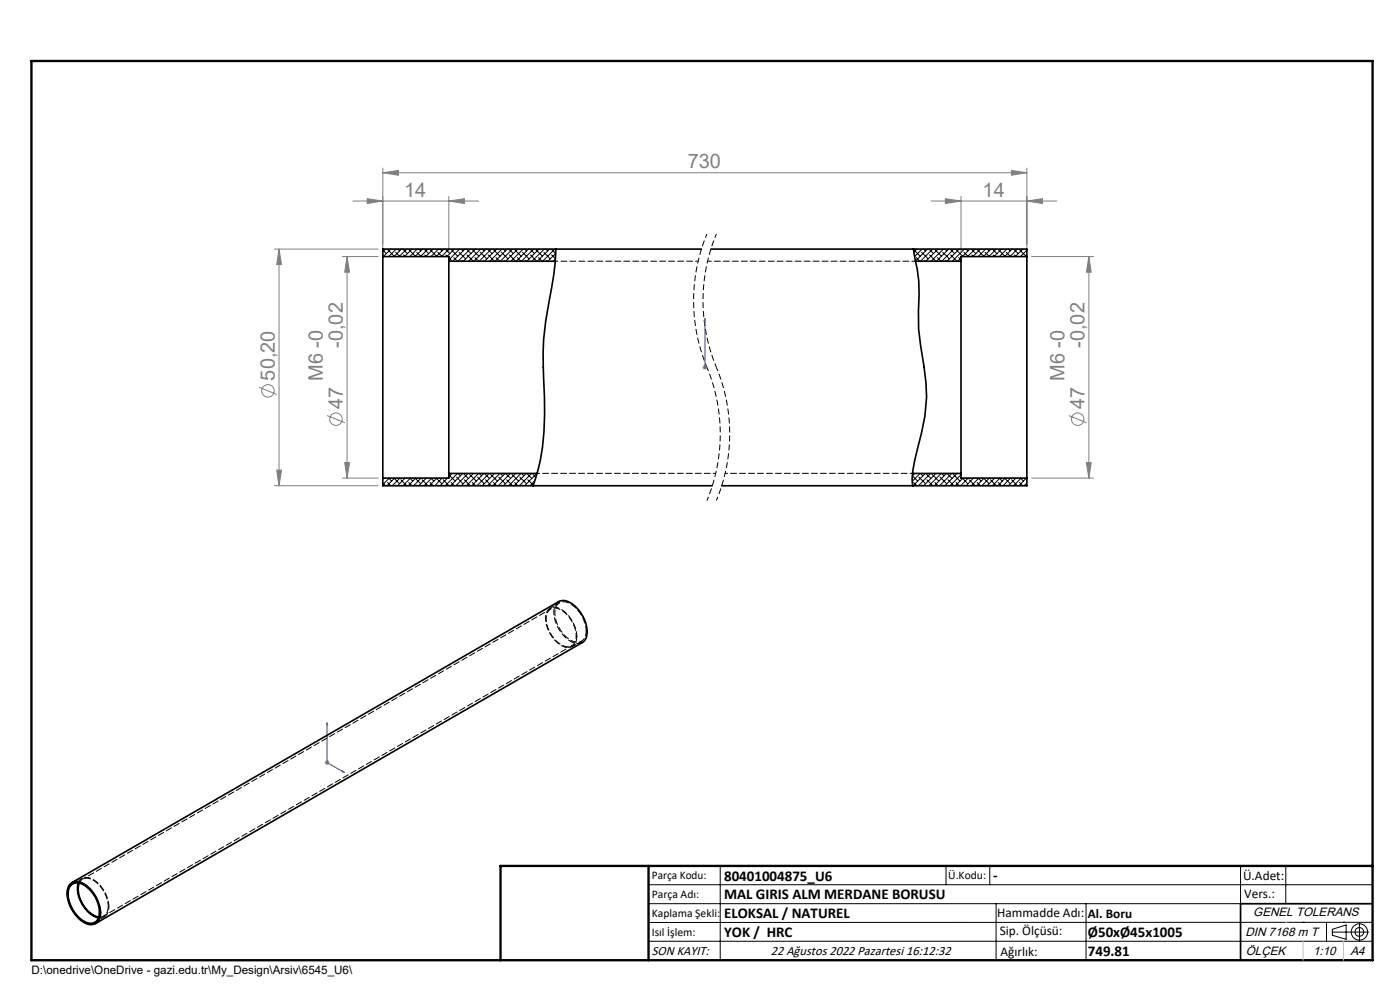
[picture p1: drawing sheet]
<svg xmlns="http://www.w3.org/2000/svg" width="297mm" height="210mm" viewBox="0 0 297 210" stroke-linecap="round" stroke-linejoin="round" font-family="sans-serif">
<g fill="none" stroke="#808080" stroke-width=".21">
<path d="M81.2 36.6l3.3-.4v1zM81.2 35.7v17.7M81.2 36.6h136.6M214.6 36.2l3.2 .4-3.2 .6zM217.8 35.7v17.7M58.2 52.8h22M59.2 52.8v50.2M59.2 52.8l.5 3.3h-1zM72.6 54.4h7.6M73.6 54.4v47M73.6 54.4l.6 3.3h-1.1zM74.9 42.6h26.7"/>
<path d="M77.9 42.1l3.3 .5-3.3 .6zM95.2 42.6l3.3-.5v1.1zM95.2 41.7v11.7M197.5 42.6h26.7M200.6 42.1l3.3 .5-3.3 .6zM203.9 41.7v11.7M217.8 42.6l3.4-.5v1.1zM218.9 54.4h13.1M231 54.4v47M231 54.4l.5 3.3h-1zM149 77.9h1M149.2 77.6l.7 .7"/>
<path d="M149.5 77.4v1M149.9 77.6l-.7 .7M55 82.2l3.7 1.5M58.7 99.7h1l-.5 3.3zM69.4 88.2l3.8 1.5M73.1 98.1h1.1l-.6 3.3zM226.7 88.2l3.8 1.5M230.5 98.1h1l-.5 3.3zM58.2 103h22M72.6 101.4h7.6M218.9 101.4h13.1M68.9 161.8h1"/>
<path d="M69 161.4l.7 .7M69.4 161.2v1.1M69.7 161.4l-.7 .7"/>
<circle cx="56.9" cy="82.9" r="1.32"/>
<circle cx="71.3" cy="88.9" r="1.32"/>
<circle cx="228.6" cy="88.9" r="1.32"/>
</g>
<path d="M150 49.6a36.8 36.8 0 0 0 0 28.3M152 49.6a36.8 36.8 0 0 0 0 28.3M150 77.9a36.8 36.8 0 0 1 0 28.3M152 77.9a36.8 36.8 0 0 1 0 28.3" fill="none" stroke="#000" stroke-width=".21" stroke-dasharray="1.3 .6" stroke-dashoffset=".4" stroke-linecap="butt"/>
<g fill="none" stroke="#000" stroke-width=".21">
<path d="M137.6 187.7h153.6M137.6 191.7h153.6M137.6 199.7h153.6M152.8 183.7v20M200.7 183.7v4M210 183.7v4M211.3 191.7v12M230.4 191.7v12M263.2 183.7v20M272.8 183.7v8M276.4 195.6h.1M281.4 195.6v4.1"/>
<path d="M282.6 197.7h7.8M282.6 197.1l3-.9v3l-3-.8zM285 195.6h.1M288.4 195.8v3.8M291.2 195.6l-153.6 .1"/>
<circle cx="288.4" cy="197.7" r="1.74"/>
<circle cx="288.4" cy="197.7" r=".93"/>
</g>
<path d="M149.5 77.8v.3zM149.5 67.6v.5v-.5M149.5 77.9h.1M149.5 67.6v10.3M69.4 153.3v8.5l3.7 2.1M69.4 153.3l.1 .5-.2-.1zM72.7 163.5l.4 .4-.4-.1z" fill="none" stroke="#00f" stroke-width=".21"/>
<path d="M106.2 203.7h185" fill="none" stroke="#000" stroke-width=".25"/>
<path d="M291.2 191.7h-28v12" fill="none" stroke="#000" stroke-width=".35"/>
<path d="M6.7 12.9h284.5v190.8h-284.5zM137.6 183.7v20M291.2 183.7h-185v20" fill="none" stroke="#000" stroke-width=".5"/>
<path d="M272.8 195.6h.1M276.4 199.7v4M285 199.7v4" fill="none" stroke="#c0c0c0" stroke-width=".21"/>
<g fill="#00f">
<path d="M149.5 77.8v.3zM149.5 67.6v.5z"/>
<path d="M72.7 163.5l.4 .4-.4-.1zM69.4 153.3l.1 .5-.2-.1z"/>
</g>
<g fill="#808080">
<path d="M214.6 36.2l3.2 .4-3.2 .6zM81.2 36.6l3.3-.4v1zM217.8 42.6l3.4-.5v1.1zM200.6 42.1l3.3 .5-3.3 .6z"/>
<path d="M77.9 42.1l3.3 .5-3.3 .6zM95.2 42.6l3.3-.5v1.1z"/>
<path d="M59.2 52.8l.5 3.3h-1zM58.7 99.7h1l-.5 3.3zM73.6 54.4l.6 3.3h-1.1zM73.1 98.1h1.1l-.6 3.3zM231 54.4l.5 3.3h-1zM230.5 98.1h1l-.5 3.3z"/>
</g>
<g fill="none" stroke="#000" stroke-width=".21">
<path d="M81.2 54.2l.3 .2M81.2 53l.8 .8M81.8 52.8l-.6 .6M82.2 52.9l1.4 1.5M82.9 52.8l-1.6 1.6M83.9 53.5l.9 .9M84 52.8l-1.6 1.6M84.3 52.8l.5 .4M85.2 52.8l-1.6 1.6M85.5 52.8l.9 1M85.6 54.1l.3 .3M86.3 52.8l-1.6 1.6"/>
<path d="M86.7 52.9l1.4 1.5M87.4 52.8l-1.6 1.6M88.4 53.5l.9 .9M88.5 52.8l-1.6 1.6M88.8 52.8l.5 .4M89.6 52.8l-1.5 1.6M90 52.8l.9 1M90.1 54.1l.4 .3M90.8 52.8l-1.6 1.6M91.2 52.9l1.4 1.5M91.9 52.8l-1.6 1.6M92.9 53.5l.9 .9"/>
<path d="M93 52.8l-1.6 1.6M93.3 52.8l.4 .4M94.2 52.8l-1.7 1.6M94.4 52.8l1 1M94.6 54.1l.3 .3M95.2 54.7l.7 .7M95.2 52.8l-1.5 1.6M95.7 52.9l1.4 1.5M96.3 54.6l.7 .8M96.4 52.8l-1.6 1.6M97.4 53.5l1.4 1.4M97.5 52.8l-2.3 2.3"/>
<path d="M97.8 52.8l.4 .4M97.9 55.2l.3 .2M98.6 52.8l-2.6 2.6M99 52.8l.9 1M99.1 54.1l1.3 1.3M99.8 52.8l-2.6 2.6M100.2 52.9l1.4 1.5M100.8 54.6l.7 .8M100.9 52.8l-2.6 2.6M101.9 53.5l1.4 1.4M102 52.8l-2.6 2.6M102.3 52.8l.4 .4"/>
<path d="M102.4 55.2l.3 .2M103.1 52.8l-2.6 2.6M103.4 52.8l1 1M103.6 54.1l1.3 1.3M104.2 52.8l-2.6 2.6M104.7 52.9l1.4 1.5M105.2 54.6l.8 .8M105.4 52.8l-2.6 2.6M106.4 53.5l1.4 1.4M106.5 52.8l-2.6 2.6M106.8 52.8l.4 .4M106.9 55.2l.3 .2"/>
<path d="M107.6 52.8l-2.6 2.6M107.9 52.8l1 1M108.1 54.1l1.3 1.3M108.7 52.8l-2.5 2.6M109.2 52.9l1.4 1.5M109.7 54.6l.8 .8M109.9 52.8l-2.7 2.6M110.8 53.5l1.5 1.4M111 52.8l-2.6 2.6M111.3 52.8l.4 .4M111.4 55.2l.3 .2M112.1 52.8l-2.6 2.6"/>
<path d="M112.4 52.8l1 1M112.5 54.1l1.4 1.3M113.2 52.8l-2.6 2.6M113.7 52.9l1.4 1.5M114.2 54.6l.8 .8M114.3 52.8l-2.5 2.6M115.4 53.5l1.3 1.4M115.5 52.8l-2.6 2.6M115.8 52.8l.4 .4M115.9 55.2l.2 .2M116.6 52.8l-2.6 2.6M116.9 52.8l1 1"/>
<path d="M117 54.1l.8 .8M117.7 52.8l-2.6 2.6M117.8 55l-.4 .4M117.9 53.8l-1.7 1.6M193.8 52.9l1.4 1.5M194.4 54.6l.8 .8M194.5 52.8l-.6 .7M195.5 53.5l1.4 1.4M195.6 52.8l-1.6 1.6M195.9 52.8l.5 .4M196.1 55.2l.2 .2M196.7 52.8l-2.5 2.6"/>
<path d="M197.1 52.8l.9 1M197.2 54.1l1.3 1.3M197.9 52.8l-2.6 2.6M198.3 52.9l1.4 1.5M198.9 54.6l.8 .8M199 52.8l-2.6 2.6M200 53.5l1.4 1.4M200.1 52.8l-2.6 2.6M200.4 52.8l.4 .4M200.6 55.2l.2 .2M201.3 52.8l-2.7 2.6M201.5 52.8l1 1"/>
<path d="M201.7 54.1l1.3 1.3M202.4 52.8l-2.6 2.6M202.8 52.9l1.4 1.5M203.4 54.6l.5 .5M203.5 52.8l-2.6 2.6M203.9 54.7l-.8 .7M204.5 53.5l.9 .9M204.6 52.8l-2.6 2.6M204.9 52.8l.4 .4M205.7 52.8l-1.5 1.6M206.1 52.8l.9 1M206.2 54.1l.3 .3"/>
<path d="M206.9 52.8l-1.7 1.6M207.3 52.9l1.4 1.5M208 52.8l-1.6 1.6M209 53.5l.9 .9M209.1 52.8l-1.6 1.6M209.4 52.8l.4 .4M210.2 52.8l-1.6 1.6M210.5 52.8l1 1M210.7 54.1l.3 .3M211.3 52.8l-1.5 1.6M211.8 52.9l1.4 1.5M212.5 52.8l-1.6 1.6"/>
<path d="M213.5 53.5l.9 .9M213.6 52.8l-1.6 1.6M213.9 52.8l.4 .4M214.7 52.8l-1.6 1.6M215 52.8l1 1M215.2 54.1l.3 .3M215.8 52.8l-1.6 1.6M216.3 52.9l1.4 1.5M217 52.8l-1.6 1.6M217.8 53l-1.3 1.4M217.8 54.2l-.2 .2M81.2 102.4l.6 .6"/>
<path d="M81.3 101.4l.1 .1M81.5 101.4l-.3 .3M82.2 102.3l.7 .7M82.4 101.4l.7 .7M82.6 101.4l-1.4 1.4M83.6 101.4l1.2 1.2M83.7 101.4l-1.6 1.6M83.9 102.9l.1 .1M84.8 101.4l-1.6 1.6M85 101.8l1.3 1.2M85.8 101.4l.1 .1M85.9 101.4l-1.6 1.6"/>
<path d="M86.7 102.3l.7 .7M86.9 101.4l.7 .7M87.1 101.4l-1.6 1.6M88.1 101.4l1.2 1.2M88.2 101.4l-1.6 1.6M88.4 102.9l.1 .1M89.3 101.4l-1.6 1.6M89.5 101.8l1.3 1.2M90.3 101.4l.1 .1M90.5 101.4l-1.7 1.6M91.2 102.3l.7 .7M91.4 101.4l.6 .7"/>
<path d="M91.6 101.4l-1.6 1.6M92.5 101.4l1.2 1.2M92.7 101.4l-1.6 1.6M92.9 102.9l.1 .1M93.8 101.4l-1.6 1.6M94 101.8l1.2 1.2M94.8 101.4l.1 .1M94.9 101.4l-1.6 1.6M95.2 100.7l1.4 1.4M95.7 102.3l.7 .7M95.9 100.4l-.7 .7M96.8 101.2l1.4 1.4"/>
<path d="M97 100.4l-2.6 2.6M97.2 100.4l.4 .5M97.4 102.9l.1 .1M98.2 100.4l-2.6 2.6M98.3 100.4l1 1.1M98.5 101.8l1.3 1.2M99.3 100.4l-2.6 2.6M99.6 100.6l1.4 1.5M100.2 102.3l.7 .7M100.4 100.4l-2.6 2.6M101.3 101.2l1.4 1.4M101.5 100.4l-2.5 2.6"/>
<path d="M101.6 100.4l.6 .5M101.9 102.9l.1 .1M102.7 100.4l-2.6 2.6M102.8 100.4l1 1.1M103 101.8l1.2 1.2M103.8 100.4l-2.6 2.6M104.1 100.6l1.4 1.5M104.7 102.3l.7 .7M104.9 100.4l-2.6 2.6M105.8 101.2l1.4 1.4M106 100.4l-2.6 2.6M106.2 100.4l.4 .5"/>
<path d="M106.4 102.9l.1 .1M107.2 100.4l-2.6 2.6M107.2 100.4l1.1 1.1M107.5 101.8l1.2 1.2M108.3 100.4l-2.6 2.6M108.6 100.6l1.4 1.5M109.2 102.3l.7 .7M109.4 100.4l-2.6 2.6M110.3 101.2l1.4 1.4M110.5 100.4l-2.6 2.6M110.6 100.4l.5 .5M110.8 102.9l.2 .1"/>
<path d="M111.7 100.4l-2.7 2.6M111.8 100.4l1 1.1M112 101.8l1.1 1.1M112.8 100.4l-2.6 2.6M113.1 100.6l.6 .6M113.5 102l-1.1 1M113.9 100.4l-2.6 2.6M193.5 100.9l1.2 1.2M193.8 102.3l.7 .7M194.1 100.4l-.6 .6M194.9 101.2l1.5 1.4M195.2 100.4l-1.7 1.7"/>
<path d="M195.3 100.4l.5 .5M195.5 102.9l.1 .1M196.3 100.4l-2.6 2.6M196.4 100.4l1.1 1.1M196.6 101.8l1.3 1.2M197.4 100.4l-2.6 2.6M197.8 100.6l1.3 1.5M198.3 102.3l.7 .7M198.5 100.4l-2.6 2.6M199.4 101.2l1.4 1.4M199.7 100.4l-2.6 2.6M199.8 100.4l.5 .5"/>
<path d="M200 102.9l.1 .1M200.8 100.4l-2.6 2.6M200.9 100.4l1.1 1.1M201.1 101.8l1.3 1.2M201.9 100.4l-2.6 2.6M202.2 100.6l1.5 1.5M202.8 102.3l.7 .7M203 100.4l-2.6 2.6M203.9 100.7l-2.4 2.3M204.2 101.4l1.1 1.2M204.3 101.4l-1.6 1.6M204.5 102.9l.1 .1"/>
<path d="M205.4 101.4l-1.6 1.6M205.6 101.8l1.3 1.2M206.4 101.4v.1M206.5 101.4l-1.6 1.6M207.3 102.3l.7 .7M207.5 101.4l.6 .7M207.6 101.4l-1.5 1.6M208.6 101.4l1.2 1.2M208.8 101.4l-1.6 1.6M209 102.9l.1 .1M209.9 101.4l-1.6 1.6M210.1 101.8l1.2 1.2"/>
<path d="M210.9 101.4l.1 .1M211 101.4l-1.6 1.6M211.8 102.3l.7 .7M212 101.4l.6 .7M212.1 101.4l-1.6 1.6M213.1 101.4l1.2 1.2M213.3 101.4l-1.6 1.6M213.5 102.9l.1 .1M214.4 101.4l-1.6 1.6M214.6 101.8l1.2 1.2M215.4 101.4v.1M215.5 101.4l-1.6 1.6"/>
<path d="M216.3 102.3l.7 .7M216.5 101.4l.6 .7M216.6 101.4l-1.6 1.6M217.6 101.4l.2 .3M217.7 101.4l-1.6 1.6M217.8 102.4l-.5 .6"/>
</g>
<g fill="none" stroke="#000" stroke-width=".35">
<path d="M81.2 54.4v47M81.2 54.4h14v1M95.2 55.4v45M95.2 55.4h22.6M117.9 52.8v.4a52.6 52.6 0 0 1-1.5 11.1 69.5 69.5 0 0 0-.9 19.9 47.7 47.7 0 0 1-2.3 18.5l-.1 .3M148.8 52.8h-67.6v1.6M150.8 52.8h67v1.6M193.8 52.8l.1 1a35.7 35.7 0 0 1 .9 12.2 62.4 62.4 0 0 0 1.2 11.9 31.4 31.4 0 0 1-.5 14 46.5 46.5 0 0 0-2 9.7l.1 1.4M194.2 55.4h9.7M203.9 55.4v45M217.8 54.4v47M217.8 54.4h-13.9v1"/>
<path d="M81.2 101.4v1.6h69.9M95.2 100.4h18.7M95.2 100.4v1h-14M193.6 100.4h10.3M203.9 100.4v1h13.9M217.8 101.4v1.6h-64.7M14.7 187.7a2.21 2.21 0 0 1 3.2-.2 7.5 7.5 0 0 1 3.3 7 2.06 2.06 0 0 1-3.3 1.2 7.7 7.7 0 0 1-3.6-6.9zM15 187.9a2.17 2.17 0 0 1 3.1 0 6.8 6.8 0 0 1 2.8 6.8 1.99 1.99 0 0 1-3.2 .6 7 7 0 0 1-3.1-6.7zM15.3 187.2l103.2-59.6a3.3 3.3 0 0 1 3.8 1.3 6.4 6.4 0 0 1 1.9 6.8l-.5 .5-103.4 59.7M16.7 187.3a6.5 6.5 0 0 0 4.2 7.4M16.8 187.3a6.2 6.2 0 0 0 4.2 7.2"/>
</g>
<path d="M153.8 100.4h39.8" fill="none" stroke="#000" stroke-width=".21" stroke-dasharray="1.3 .6" stroke-dashoffset=".8"/>
<path d="M194.2 55.4h-44.1M116.8 129.2l-99.3 57.3M22 194.3l99.3-57.3" fill="none" stroke="#000" stroke-width=".21" stroke-dasharray="1.3 .6" stroke-dashoffset=".5"/>
<path d="M148.1 55.4h-30.3M114 100.4h37.8M122.2 134.9a6.6 6.6 0 0 0-4.1-5.9 1.87 1.87 0 0 0-2.2 2.2 6.6 6.6 0 0 0 4.1 5.9 1.87 1.87 0 0 0 2.2-2.2M20.9 194.7a1.96 1.96 0 0 0 2.2-2.4" fill="none" stroke="#000" stroke-width=".21" stroke-dasharray="1.3 .6" stroke-dashoffset=".7"/>
<path d="M118.5 127.6a3.1 3.1 0 0 0-.9 3.6 6.9 6.9 0 0 0 4.8 5.3l1.1-.2" fill="none" stroke="#000" stroke-width=".21" stroke-dasharray="1.3 .6"/>
<path d="M23.1 192.3a7 7 0 0 0-4.2-6.1 1.74 1.74 0 0 0-2.2 1.1" fill="none" stroke="#000" stroke-width=".21" stroke-dasharray="1.3 .6" stroke-dashoffset=".1"/>
<path d="M118.7 127.9l-2 1.1M121.4 137.2l2-1.2M17.4 186.3l-2 1.2M20.1 195.6l2-1.1M23 192.2a6.6 6.6 0 0 0-4.2-5.9l-1.1 .1-.5 .4-.4 .5" fill="none" stroke="#000" stroke-width=".21" stroke-dasharray="1.3 .6" stroke-dashoffset=".4"/>
<path d="M21 194.5a1.87 1.87 0 0 0 2-2.3" fill="none" stroke="#000" stroke-width=".21" stroke-dasharray="1.3 .6" stroke-dashoffset="-.1"/>
<path d="M122.4 135a7 7 0 0 0-4.3-6.1 1.9 1.9 0 0 0-2.4 2 6.8 6.8 0 0 0 4.5 6.4 1.96 1.96 0 0 0 2.2-2.3M124.4 133.9a7 7 0 0 0-4.3-6.2 1.9 1.9 0 0 0-2.4 2.1 6.8 6.8 0 0 0 4.4 6.4 1.96 1.96 0 0 0 2.3-2.3" fill="none" stroke="#000" stroke-width=".21" stroke-dasharray="1.3 .6" stroke-dashoffset=".2"/>
<g font-size="4.2" fill="#808080">
<text x="145.9" y="35.7">730</text>
<text x="85.7" y="41.7">14</text>
<text x="208.4" y="41.7">14</text>
<text x="72.7" y="73.8" transform="rotate(-90 72.7 73.8)">-0,02</text>
<text x="230.1" y="73.8" transform="rotate(-90 230.1 73.8)">-0,02</text>
<text x="58.3" y="80.7" transform="rotate(-90 58.3 80.7)">50,20</text>
<text x="68.5" y="80.8" transform="rotate(-90 68.5 80.8)">M6 -0</text>
<text x="225.8" y="80.8" transform="rotate(-90 225.8 80.8)">M6 -0</text>
<text x="72.7" y="86.7" transform="rotate(-90 72.7 86.7)">47</text>
<text x="230.1" y="86.7" transform="rotate(-90 230.1 86.7)">47</text>
</g>
<g font-size="3.2">
<text x="153.6" y="186.8">80401004875_U6</text>
<text x="153.6" y="190.8">MAL GIRIS ALM MERDANE BORUSU</text>
<text x="210.7" y="186.6">-</text>
<text x="153.6" y="194.8">ELOKSAL / NATUREL</text>
<text x="153.6" y="198.8">YOK / HRC</text>
<text x="230.8" y="198.7">Ø50xØ45x1005</text>
<text x="230.8" y="202.8">749.81</text>
</g>
<g font-size="2.8">
<text x="263.7" y="186.7">Ü.Adet:</text>
<text x="263.9" y="190.5">Vers.:</text>
<text x="211.5" y="194.5">Hammadde Adı:</text>
<text x="230.8" y="194.7">Al. Boru</text>
<text x="138.3" y="202.6">SON KAYIT:</text>
<text x="163.6" y="202.6">22 Ağustos 2022 Pazartesi 16:12:32</text>
<text x="212.1" y="198.4">Sip. Ölçüsü:</text>
<text x="212.2" y="202.7">Ağırlık:</text>
</g>
<g font-size="2.6">
<text x="265.9" y="194.4">GENEL TOLERANS</text>
<text x="264.2" y="198.5">DIN 7168 m T</text>
<text x="264.3" y="202.6">ÖLÇEK</text>
<text x="278.5" y="202.6">1:10</text>
<text x="286.5" y="202.6">A4</text>
</g>
<g font-size="2.5">
<text x="138.3" y="186.4">Parça Kodu:</text>
<text x="138.3" y="190.5">Parça Adı:</text>
<text x="201.2" y="186.5">Ü.Kodu:</text>
<text x="138.3" y="194.5">Kaplama Şekli:</text>
<text x="138.3" y="198.6">Isıl İşlem:</text>
<text x="6.7" y="206.7">D:\onedrive\OneDrive - gazi.edu.tr\My_Design\Arsiv\6545_U6\</text>
</g>
</svg>
